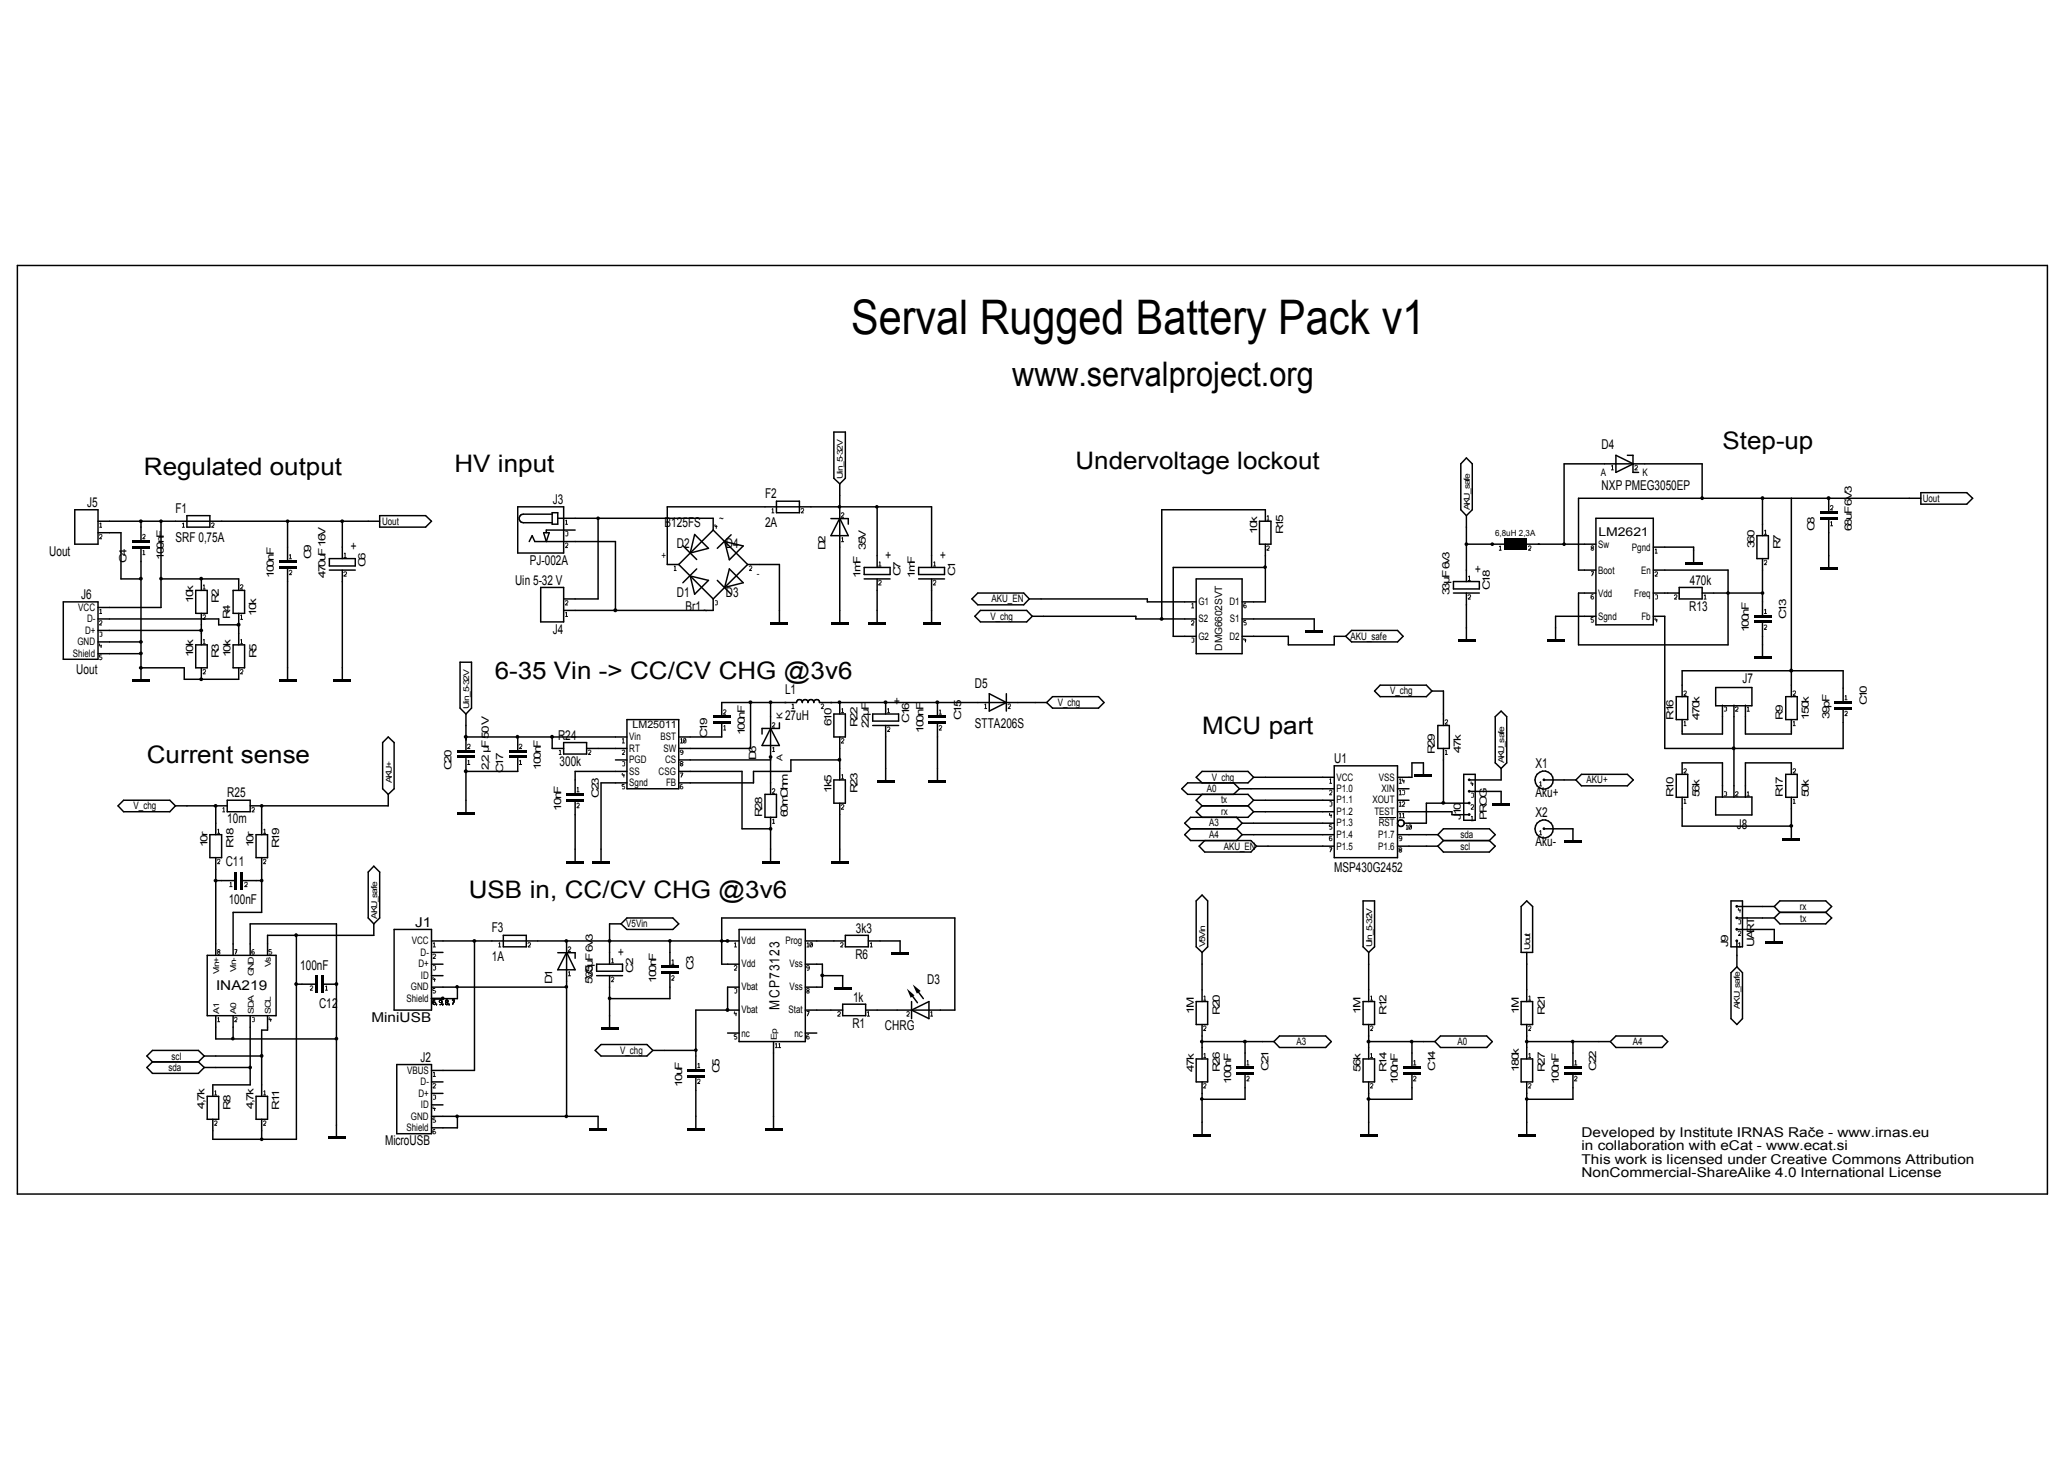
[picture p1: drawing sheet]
<svg xmlns="http://www.w3.org/2000/svg" width="297mm" height="210mm" viewBox="0 0 297 210" stroke-linecap="round" stroke-linejoin="round" font-family="sans-serif">
<g fill="none" stroke="#000" stroke-width=".21">
<path d="M2.5 38.2h292v133.5h-292zM10.8 73.3h3.3v5h-3.3zM14.1 75h40.5M14.1 76.6h3.3v6.7h2.9M20.3 75v2.7M20.3 78.9v18.8M23.2 75v12.4h-9.1M26.9 74.2h3.3v1.6h-3.3zM41.4 75v5.6M49.2 75v5.3M54.6 74.2h6.6l.9 .8-.9 .8h-6.6zM74.5 72.9h6.6v6.6h-6.6z"/>
<path d="M76.1 77.9l.4-.9 .4 .9h11.6v9.9M78.2 76.6h.8l-.4 1.3zM79.4 74h-4.1a.61 .61 0 0 0-.6 .6 .61 .61 0 0 0 .6 .6h4.1M79.4 73.7h.8v1.7h-.8zM80.2 74.5h22.4v1.7M82.7 76.2h-4.1v.4M86 74.5v11.6h-4.9M98.2 78.5l2 2M99.9 76.9l2 2-2.6 .6zM102.6 76.2l-5 5M102.6 76.2l4.9 5M104.2 77.9l2.7 .6-2 2z"/>
<path d="M105.2 76.9l-2 2M111.7 72.1h3.3v1.6h-3.3zM119.5 74.6h2.5v.8M119.9 62.1h1.7v6.7l-.8 .8-.9-.8zM120.8 69.6v19.9M120.8 74.5l1.2 2.5h-2.5zM126.2 72.9v8.7M181.1 75h1.7v3.3h-1.7zM182 75v-1.7h-14.9v15.7M182 78.3v8.3h-3.4M210.9 78.3h5.4M210.9 74.2v9.5"/>
<path d="M210.9 65.9l.9 .8v6.6l-.9 .9-.8-.9v-6.6zM214.6 78.3h.1M219.6 78.3h9.9M221.3 78.3h.1M229.5 74.5h8.3v15.4h-8.3zM232.4 65.5l2.5 1.2-2.5 1.2zM234.1 65.5h.8v2.4h.8M237.8 78.7h5.8v2.1M244.8 71.7v-5h-19.8v11.6M252.7 77h1.6v3.3h-1.6zM253.5 71.7v5.3M257.6 71.7v28.5"/>
<path d="M263 71.7v1.8M263 74.8v6.8M276.3 71.7h-49.3v10.3h2.5M276.3 70.9h6.6l.8 .8-.8 .8h-6.6zM9.1 86.6h5v8.2h-5zM14.1 89h17.4v.9h2.8M14.1 94h6.2M14.1 92.3h6.2M14.1 90.7h14.9M20.3 96.1h6.2v1.6h7.8v-1.6M23.2 83.3h11.1v1.6M28.2 84.9h1.6v3.3h-1.6z"/>
<path d="M28.2 92.8h1.6v3.3h-1.6zM29 83.3v1.6M29 88.2v4.6M29 96.1v1.6M33.5 92.8h1.7v3.3h-1.7zM33.5 84.9h1.7v3.3h-1.7zM34.3 88.2v4.6M41.4 81.8v15.9M47.4 82h3.7M47.4 80.3h3.7v1.1h-3.7zM49.2 82v15.7M66.2 95.2h1.6v6.7l-.8 .8-.8-.8z"/>
<path d="M77.8 84.5h3.3v5h-3.3zM97.6 81.2h-1.6v-8.3h38v8.7M97.6 81.2l5 4.9M99.3 82.8l2.6 .7-2 2zM100.2 81.8l-2 2M102.6 86.1v1.7h-21.5M103.2 83.5l2 2M104.9 81.8l2 2-2.7 .7zM107.5 81.2h4.6v8.3M107.5 81.2l-4.9 4.9M124.3 83.3h3.7M124.3 81.6h3.7v1h-3.7z"/>
<path d="M126.2 83.3v6.2M132.1 83.3h3.7M132.1 81.6h3.7v1h-3.7zM134 83.3v6.2M139.8 86.1l.8-.8h6.6l.8 .8-.8 .9h-6.6zM141 87.8h6.7l.8 .8-.8 .9h-6.7l-.8-.9zM142.3 99.8l2.4 1.2-2.4 1.3zM144.7 99.8v2.5M148 86.1h17v.5h7M148.5 88.6h14.9v.4h8.6M172 83.3h6.6v10.7h-6.6zM178.6 89h10.4v1.7"/>
<path d="M178.6 91.5h6.7v1.3h6.6v-1.3h1.6M182 81.6h-13.3v9.9h3.3M194.4 90.7h6.6l.8 .8-.8 .8h-6.6l-.9-.8zM198.5 98.6h6.6l.9 .8-.9 .8h-6.6l-.8-.8zM206 99.4h1.6v5M209 85.3h3.8M209 83.7h3.8v1h-3.8zM210.9 85.3v6.6M229.5 88.6h-5.8v3.3M237.8 88.6h1.6v19.1h25.7v-5.6M237.8 82h10.7v10.8h-21.5v-7.5h2.5M237.8 85.3h3.7"/>
<path d="M241.5 84.5h3.3v1.6h-3.3zM244.8 85.3h8.7M246.8 98.9h5.2v2.6h-5.2zM253.5 80.3v8.1M253.5 89.7v4.7M17 115.9l.8-.8h6.6l.8 .8-.8 .9h-6.6zM25.2 115.9h7.5M31 115.9v4.2M32.7 115.1h3.3v1.7h-3.3zM37.6 115.9v4.2M55 106.8l.8-.8 .9 .8v6.7l-.9 .8-.8-.8zM55.8 114.3v1.6h-19.8"/>
<path d="M67 102.7v5.2M67 109.1v7.7M67 106h23.2M74.5 109.1v1.9h-7.5M74.5 106v1.9M79.4 106v1.7h1.7M81.1 106.8h3.3v1.7h-3.3zM82.7 115.3v8.5M84.4 107.7h5.8M88.5 109.3h1.7M90.2 103.5h7.4v10h-7.4zM90.2 112.6h-3.8v11.2"/>
<path d="M90.2 111h-7.5v3M97.6 111h9.1v8.2h4.1M97.6 109.3h13.2M103.8 104.1v1.9h-6.2M107.9 101v6.7h-10.3M110 114.3h1.7v3.3h-1.7zM110.8 101v13.3M110.8 117.6v6.2M110.8 104.8l1.3 2.4h-2.5zM112.1 104v.8h-2.5v.8M112.9 101h.1M119.5 101h.1"/>
<path d="M119.9 112.2h1.7v3.3h-1.7zM119.9 102.7h1.7v3.3h-1.7zM120.8 109.3h-7.1v1.7h-5.3v1.6h-10.8M120.8 101v1.7M120.8 106v6.2M120.8 115.5v8.3M125.5 104.4h3.7M125.5 102.7h3.7v1h-3.7zM127.4 101v1.7M127.4 104.4v7.8M134.8 101v1.9M134.8 104.1v8.1"/>
<path d="M150.5 101l.9-.8h6.6l.8 .8-.8 .9h-6.6zM150.5 101h-32.6a.4 .4 0 0 0-.4-.4 .4 .4 0 0 0-.4 .4 .42 .42 0 0 0-.5-.4 .42 .42 0 0 0-.4 .4 .4 .4 0 0 0-.4-.4 .4 .4 0 0 0-.4 .4 .42 .42 0 0 0-.4-.4 .42 .42 0 0 0-.4 .4h-10.8v1.9M171.2 119.2l-.8 .9 .8 .8h8.7l.8 .8M171.2 119.2h6.6M172.9 115.9l-.9 .9 .9 .8M172.9 115.9h6.6M172.9 114.3l-.9 .8 .9 .8M177.4 112.6l.9 .9M177.8 119.2l.8 .9M177.8 117.6l.8 .8M178.3 113.5h13.6M178.3 113.5l-.9 .8"/>
<path d="M178.6 118.4l-.8 .8M178.6 118.4h13.3M179.5 115.9l.8 .9M180.3 116.8h11.6M180.3 116.8l-.8 .8h-8.3l-.8 .8 .8 .8M180.3 115.1h11.6M180.3 115.1l-.8 .8M180.3 111.8l-.8 .8h-8.7l-.8 .9 .8 .8h8.7l.8 .8M180.3 111.8h11.6M180.3 111.8l-.8-.8h-6.6l-.9 .8 .9 .8M191.9 110.2h9.1v13.2h-9.1zM201 116.8h7.8v.4h2.5"/>
<path d="M201 115.1h1.6M201 113.5h1.6M204.7 111.4v-1.7h-1.6v2.1h-2.1M206.8 104.4h1.6v3.3h-1.6zM207.6 107.7v7.8M210.5 111.4h1.7v6.6h-1.7zM211.3 113.8h4.6v1.7M211.3 115.5h-6.2v2.9h-3.1M215.1 103.1l.8-.8 .8 .8v6.6l-.8 .8-.8-.8zM215.9 110.5v1.7h-4.6M222.1 119.2h4.1v1.7M222.1 112.2h4.6"/>
<path d="M226.7 112.2l.8-.8h6.6l.8 .8-.8 .8h-6.6zM241.1 100.2h1.6v3.3h-1.6zM241.1 111.4h1.6v3.3h-1.6zM241.9 111.4v-1.7h5.8v5M241.9 100.2v-3.7h23.2v4.3M241.9 114.7v4.1h15.7M246.8 114.6h5.2v2.6h-5.2zM247.7 101.4v4.2h-5.8v-2.1M249.4 101.4v13.3M251 101.4v4.2h6.6v-2.1M256.8 100.2h1.7v3.3h-1.7zM256.8 111.4h1.7v3.3h-1.7z"/>
<path d="M257.6 111.4v-1.7h-6.6v5M257.6 114.7v5.8M29.8 137.4h9.9v8.7h-9.9zM30.2 120.1h1.7v3.3h-1.7zM31 126.7h2.7M31 123.4v14M35 126.7h2.6M36 137.4v-4.5h12.4v30.6M36.8 120.1h1.7v3.3h-1.7zM37.6 123.4v7.8h-4.1v6.2M42.6 134.5v29.4h-12v-2.9M53.8 132.9v1.6h-15.3v2.9"/>
<path d="M53.8 124.6l.8 .8v6.6l-.8 .9-.8-.9v-6.6zM56.7 133.7h5.4v11.6h-5.4zM62.1 137h1.6M62.1 135.3h44.2M62.1 138.7h1.6M68.2 135.3v18.7h-6.1M72.4 134.5h3.3v1.7h-3.3zM80.2 137h2.5v.8M81.5 135.3v25.3M81.5 137l1.2 2.5h-2.5zM85.8 138.7h3.7v1h-3.7zM89.3 132.9l.9-.9h6.6l.8 .9-.8 .8h-6.6z"/>
<path d="M89.3 132.9h-1.6v5.8M96.4 135.3v3.6M106.3 138.7h-2.5v-6.7h33.5v13.3h-12.8M106.3 133.7h9.5v16.1h-9.5zM115.8 135.3h5.8M115.8 138.7h2.5v3.3h-2.5M121.6 134.5h3.3v1.7h-3.3zM124.9 135.3h4.6v1.7M172 129.6l.9-.9 .8 .9v6.6l-.8 .8-.9-.8zM172.9 137v7.1M173.3 120.9l-.8 .8 .8 .9h6.6l.8-.9M178.6 120.1h13.3"/>
<path d="M178.6 120.1l-.8 .8M180.7 121.7h11.2M196 129.6h1.7v6.6l-.9 .8-.8-.8zM196.8 137v7.1M201 120.1h5.8M201 121.7h5.8M206.8 120.1l.8-.9h6.6l.9 .9-.9 .8M206.8 120.1l.8 .8M207.6 120.9h6.6M207.6 120.9l-.8 .8M214.2 120.9l.9 .8-.9 .9h-6.6l-.8-.9M218.8 130.4l.8-.8 .8 .8v6.6h-1.6z"/>
<path d="M219.6 137v7.1M249 139.9l.8-.8 .8 .8v6.6l-.8 .9-.8-.9zM249 129.6h1.6v6.6h-1.6zM249.8 135.3v3.8M249.8 133.7h5.4v1.6M249.8 130.4h5.4M249.8 132h5.4M255.2 130.4l.8-.8h6.6l.8 .8-.8 .8M255.2 130.4l.8 .8M256 131.2h6.6M256 131.2l-.8 .8M262.6 131.2l.8 .8-.8 .9h-6.6l-.8-.9"/>
<path d="M21.9 152.7l-.8 .8 .8 .9h6.6l.9-.9M21.9 152.7h6.6M28.5 152.7l.9 .8M29.4 153.5h6.6M29.4 151.9h8.2M29.4 151.9l-.9-.8h-6.6l-.8 .8 .8 .8M29.4 151.9l-.9 .8M29.8 157.7h1.7v3.3h-1.7zM31 146.1v3.3h17.4M33.5 146.1v3.3M36 146.1v9.9h-5.4v1.7M36.8 157.7h1.7v3.3h-1.7z"/>
<path d="M38.5 146.1v2.1h-.9v9.5M42.6 141.6h2.7M46.5 141.6h1.9M57.1 153.1h5v10h-5zM62.1 155.6h1.6M62.1 140.3h1.6M62.1 142h19.4M62.1 158.9h1.6M62.1 157.3h1.6M65.8 142v1.6h-3.7M85.8 140.3h3.7M86.4 150.2h6.6l.9 .9-.9 .8h-6.6l-.8-.8z"/>
<path d="M87.7 140.3v7.4M93.9 151.1h6.2M96.4 140.1v3.5h-8.7M100.1 155v7.2M104.6 148.6h1.7M106.3 145.3h-6.2v8.5M106.3 142h-1.7v3.3M111.3 149.8v12.4M115.8 145.3h5.4M115.8 148.6h1.7M118.3 140.3h2.9v1.7M121.2 144.4h3.3v1.7h-3.3z"/>
<path d="M130.9 142.9l1.1 1.3M131.1 144.1v2.4M131.1 145.3l2.5-1.2v2.4zM131.8 142.3l1 1.3M172 144.1h1.7v3.3h-1.7zM172 152.3h1.7v3.3h-1.7zM172.9 147.4v4.9M172.9 155.6v7.5M172.9 149.8h10.3M179.1 149.8v3.5M179.1 154.6v3.5h-6.2M184 149h6.7l.8 .8-.8 .9h-6.7l-.8-.9z"/>
<path d="M196 144.1h1.7v3.3h-1.7zM196 152.3h1.7v3.3h-1.7zM196.8 147.4v4.9M196.8 155.6v7.5M196.8 149.8h9.6M203.1 149.8v3.5M203.1 154.6v3.5h-6.3M207.2 149h6.6l.8 .8-.8 .9h-6.6l-.8-.9zM218.8 144.1h1.6v3.3h-1.6zM218.8 152.3h1.6v3.3h-1.6zM219.6 147.4v4.9M219.6 155.6v7.5"/>
<path d="M219.6 149.8h12M226.2 149.8v3.5M226.2 154.6v3.5h-6.6M232.4 149h6.7l.8 .8-.8 .9h-6.7l-.8-.9zM37.6 161v2.9M62.1 160.6h23.9v1.6M65.8 160.6v1.6h-3.7"/>
<circle cx="201.5" cy="118.4" r=".48"/>
<circle cx="222.1" cy="112.2" r="1.31"/>
<circle cx="222.1" cy="119.2" r="1.31"/>
</g>
<g fill="none" stroke="#000" stroke-width=".42">
<path d="M19 78.7h2.5M261.8 73.7h2.4M19 97.9h2.5M40.1 97.9h2.5M40.1 80.8h2.5M48 97.9h2.5M110.8 89.7h2.5M119.5 89.7h2.5M124.9 89.7h2.5M132.8 89.7h2.5M187.7 90.9h2.5M242.4 81h2.4"/>
<path d="M252.3 94.6h2.5M252.3 89.5h2.5M65.8 117h2.4M65.8 108.1h2.4M65.8 108.9h2.4M73.2 108.1h2.5M73.2 108.9h2.5M81.5 115.1h2.4M81.5 114.3h2.4M102.6 103.9h2.5M126.2 112.4h2.4M133.6 112.4h2.5"/>
<path d="M133.6 103.9h2.5M203.5 111.6h2.5M263.9 101.9h2.4M263.9 101h2.4M34.8 125.4v2.5M81.5 124h2.4M85.2 124h2.5M95.1 139.9h2.5M95.1 139.1h2.5M109.6 124h2.5M119.5 124h2.5M128.2 137.2h2.5"/>
<path d="M253.9 135.6h2.5M256.4 120.7h2.5M45.5 140.3v2.5M86.4 148h2.5M98.8 154h2.5M177.8 154.4h2.5M177.8 153.5h2.5M201.8 154.4h2.5M201.8 153.5h2.5M225 154.4h2.5M225 153.5h2.5M84.8 162.4h2.5"/>
<path d="M98.8 162.4h2.5M110 162.4h2.5M171.6 163.3h2.5M195.6 163.3h2.5M218.4 163.3h2.5"/>
</g>
<g fill="#000">
<path d="M130.4 142.2l1.1 1-.5 .3zM131.3 141.6l1.1 .9-.5 .4z"/>
<path d="M216.3 77.5h3.3v1.6h-3.3z" fill-rule="evenodd"/>
<circle cx="20.3" cy="75" r=".28"/>
<circle cx="23.2" cy="75" r=".26"/>
<circle cx="41.4" cy="75" r=".26"/>
<circle cx="49.2" cy="75" r=".28"/>
<circle cx="86" cy="74.5" r=".26"/>
<circle cx="120.7" cy="72.9" r=".26"/>
<circle cx="126.1" cy="72.9" r=".26"/>
<circle cx="210.9" cy="78.3" r=".26"/>
<circle cx="214.6" cy="78.3" r=".26"/>
<circle cx="225" cy="78.3" r=".26"/>
<circle cx="244.8" cy="71.6" r=".28"/>
<circle cx="253.5" cy="71.6" r=".28"/>
<circle cx="263" cy="71.6" r=".29"/>
<circle cx="20.3" cy="83.2" r=".28"/>
<circle cx="20.3" cy="94" r=".28"/>
<circle cx="20.3" cy="92.3" r=".28"/>
<circle cx="20.3" cy="96.1" r=".28"/>
<circle cx="23.2" cy="83.2" r=".26"/>
<circle cx="28.9" cy="90.7" r=".28"/>
<circle cx="28.9" cy="83.2" r=".28"/>
<circle cx="28.9" cy="97.7" r=".28"/>
<circle cx="34.3" cy="89.9" r=".29"/>
<circle cx="88.5" cy="87.8" r=".29"/>
<circle cx="167.1" cy="89" r=".28"/>
<circle cx="181.9" cy="81.6" r=".26"/>
<circle cx="248.5" cy="85.3" r=".26"/>
<circle cx="253.5" cy="85.3" r=".26"/>
<circle cx="257.6" cy="96.5" r=".29"/>
<circle cx="31" cy="115.9" r=".28"/>
<circle cx="37.6" cy="115.9" r=".26"/>
<circle cx="67" cy="106" r=".29"/>
<circle cx="67" cy="110.9" r=".29"/>
<circle cx="74.4" cy="106" r=".28"/>
<circle cx="79.4" cy="106" r=".29"/>
<circle cx="107.9" cy="101" r=".28"/>
<circle cx="110.8" cy="101" r=".26"/>
<circle cx="110.8" cy="108.9" r=".26"/>
<circle cx="110.8" cy="119.2" r=".26"/>
<circle cx="120.7" cy="109.3" r=".28"/>
<circle cx="120.7" cy="101" r=".26"/>
<circle cx="127.4" cy="101" r=".28"/>
<circle cx="134.8" cy="101" r=".28"/>
<circle cx="207.6" cy="115.5" r=".28"/>
<circle cx="211.3" cy="113.8" r=".2"/>
<circle cx="211.3" cy="112.2" r=".2"/>
<circle cx="211.3" cy="117.2" r=".2"/>
<circle cx="211.3" cy="115.5" r=".2"/>
<circle cx="222.1" cy="112.2" r=".2"/>
<circle cx="222.1" cy="119.2" r=".2"/>
<circle cx="249.3" cy="107.6" r=".28"/>
<circle cx="257.6" cy="118.8" r=".28"/>
<circle cx="31" cy="126.7" r=".28"/>
<circle cx="37.6" cy="126.7" r=".26"/>
<circle cx="42.6" cy="134.5" r=".28"/>
<circle cx="68.2" cy="135.3" r=".28"/>
<circle cx="81.4" cy="135.3" r=".26"/>
<circle cx="87.7" cy="135.3" r=".26"/>
<circle cx="96.4" cy="135.3" r=".26"/>
<circle cx="103.8" cy="135.3" r=".26"/>
<circle cx="104.6" cy="135.3" r=".28"/>
<circle cx="249.8" cy="132" r=".2"/>
<circle cx="249.8" cy="130.4" r=".2"/>
<circle cx="249.8" cy="135.3" r=".2"/>
<circle cx="249.8" cy="133.7" r=".2"/>
<circle cx="33.5" cy="149.4" r=".26"/>
<circle cx="36" cy="153.5" r=".26"/>
<circle cx="37.6" cy="151.9" r=".28"/>
<circle cx="42.6" cy="141.5" r=".28"/>
<circle cx="48.4" cy="141.5" r=".28"/>
<circle cx="48.4" cy="149.4" r=".26"/>
<circle cx="63.7" cy="143.6" r=".26"/>
<circle cx="65.7" cy="141.9" r=".26"/>
<circle cx="81.4" cy="141.9" r=".26"/>
<circle cx="87.7" cy="143.6" r=".26"/>
<circle cx="100.1" cy="151" r=".26"/>
<circle cx="104.6" cy="145.3" r=".29"/>
<circle cx="118.3" cy="140.3" r=".28"/>
<circle cx="172.8" cy="158.1" r=".26"/>
<circle cx="172.8" cy="149.8" r=".26"/>
<circle cx="179.1" cy="149.8" r=".28"/>
<circle cx="196.8" cy="158.1" r=".28"/>
<circle cx="196.8" cy="149.8" r=".28"/>
<circle cx="203" cy="149.8" r=".26"/>
<circle cx="219.6" cy="149.8" r=".26"/>
<circle cx="219.6" cy="158.1" r=".26"/>
<circle cx="226.2" cy="149.8" r=".26"/>
<circle cx="37.6" cy="163.9" r=".26"/>
<circle cx="65.7" cy="160.6" r=".26"/>
<circle cx="81.4" cy="160.6" r=".26"/>
</g>
<g fill="none" stroke="#000" stroke-width=".14">
<path d="M14.3 75.8h.4M14.3 77v-.1h.3v.3l-.3 .3h.4M14.3 75.4l.2-.2v.6M20.5 77l.1-.1h.2v.3l-.3 .3h.4M20.5 79.8h.4M20.6 79.3l.1-.2v.7M26.2 75.8h.4M26.2 75.4l.2-.2v.6M30.4 75.4l.1-.2h.3v.3l-.4 .3h.4M41.6 79.9l.2-.2v.7M49.5 79.7l.1-.2v.7M81.3 78.3l.1-.2 .2 .1v.2l-.3 .4h.4"/>
<path d="M81.3 75.4h.4M81.3 76.5h.3v.3M81.3 75l.2-.2v.6M81.6 76.8h.1M81.6 76.8v.2l-.1 .1-.2-.1M102.8 75.4v.3h.4M103 75.5v.6M111 73.8h.4M111 73.3l.1-.2v.7M115.2 73.3l.1-.2 .2 .1v.3l-.3 .3h.4M121 73.9l.1-.2 .3 .2-.4 .5h.4M121 77.9h.4"/>
<path d="M121.1 77.4l.1-.1v.6M182.2 78.7v-.2h.3v.3l-.3 .3h.4M182.2 74.8h.4M182.2 74.3l.2-.2v.7M215.6 79.1h.4M215.6 78.7l.2-.2v.6M219.8 78.7l.1-.2h.3v.3l-.4 .3h.4M228.9 78.5l-.1 .2 .4 .2-.1 .2h-.3v-.2l.4-.2-.1-.2zM231.7 67.6h.4M231.8 67.1l.1-.2v.7M235.1 67.1l.2-.2 .2 .1v.2l-.4 .4h.4M238 79.6h.4"/>
<path d="M238.1 79.1l.1-.2v.7M253.7 76.9h.4M253.8 76.4l.1-.2v.7M263.2 72.9l.2-.2h.2v.3l-.4 .3h.4M263.2 75.6h.4M263.3 75.2l.1-.2v.6M14.3 89.4v-.1h.3v.3l-.3 .3h.4M14.3 88.2h.4M14.3 87.8l.2-.2v.6M14.3 92.6v.3h.4M14.3 91h.3v.2M14.5 92.7v.5"/>
<path d="M14.6 91.2h.1M14.6 91.2v.3h-.3M14.6 94.2h-.3v.3h.2l.2 .1-.2 .3-.2-.1M29.2 96.5l.1-.2h.2v.3l-.3 .3h.4M29.2 88.6l.1-.2 .2 .1v.3l-.3 .3h.4M29.2 92.6h.4M29.2 84.7h.4M29.2 84.3l.2-.2v.6M29.2 92.1l.2-.2v.7M34.6 96.5l.1-.2h.2v.3l-.3 .3h.3M34.6 92.6h.3M34.6 84.3l.1-.2h.2v.3l-.3 .3h.3"/>
<path d="M34.6 89.1h.3M34.6 88.6l.1-.2v.7M34.6 92.1l.1-.2v.7M41.6 82.2l.1-.2 .2 .1v.3l-.3 .3h.4M41.6 80.4h.4M49.4 82.4l.2-.2 .2 .1v.3l-.4 .3h.4M49.4 80.2h.4M81.3 86.5l.1-.1h.2v.3l-.3 .3h.4M81.3 88.7h.4M81.3 88.2l.2-.2v.7M96.9 82.1h.4M97 81.6l.1-.2v.7"/>
<path d="M102.8 86.4h.3v.3M103.1 86.7h.1M103.1 86.7v.3h-.3M107.8 81.6l.1-.2 .2 .1v.2l-.3 .4h.3M126.3 83.6l.2-.1h.2l.1 .2-.5 .4h.5M126.3 81.4h.5M126.4 80.9l.2-.1v.6M134.2 83.6l.1-.1h.3v.3l-.4 .3h.4M134.2 81.4h.4M134.3 80.9l.1-.1v.6M171.3 87.4h.4M171.3 89.4l.2-.1h.2v.3l-.4 .3h.4"/>
<path d="M171.4 91.8h.3v.3M171.4 86.9l.2-.1v.6M171.6 92.1h.1M171.7 92.1v.3h-.3M178.9 91.8v.3h.4M179.1 91.9v.5M179.2 86.8h-.2l-.1 .1v.5h.1h.2l.1-.2-.2-.1h-.2v.1M179.2 89.3h-.3v.2h.2l.2 .2-.2 .2h-.2M211.1 85.7l.2-.2 .2 .1v.3l-.4 .3h.4M211.1 83.5h.4M211.2 83l.1-.2v.7M228.8 82.2h.4l-.3 .7"/>
<path d="M229 82.6h.2M229.2 88.8h-.4v.3l.4 .1v.2l-.1 .1-.3-.1M229.2 85.5h-.2l-.2 .2 .1 .4h.3v-.1l-.1-.2-.3 .2M238 82.4l.1-.2 .3 .1v.3l-.4 .3h.4M238.1 85.6h.3v.3M238.1 88.8l-.1 .4h.4M238.3 89v.5M238.3 85.9h.1M238.4 85.9v.2h-.3M240.8 85.7l.1-.1h.3v.3l-.4 .3h.4M242.2 99.5l.1-.1h.2v.3l-.3 .3h.3M245 86.2h.4"/>
<path d="M245.1 85.7l.2-.2v.7M253.7 90l.2-.1h.2v.3l-.4 .3h.4M253.7 88.2h.4M253.7 80.8l.1-.2h.3v.3l-.4 .3h.4M253.8 87.8l.1-.2v.6M257.9 99.5l.1-.1h.2v.3l-.3 .3h.4M31.3 119.9h.3M31.3 119.4l.1-.2v.7M32 116.8h.4M32 116.3l.2-.2v.7M36.2 116.3l.1-.2 .3 .1v.3l-.4 .3h.4M37.9 119.9h.3"/>
<path d="M37.9 119.4l.2-.2v.7M67.2 107.2l.2-.2 .2 .1v.3l-.4 .3h.4M67.2 110h.4M67.3 109.5l.1-.2v.7M74.7 107.2v-.1h.3l.1 .2-.4 .4h.4M74.7 110h.4M74.7 109.5l.2-.2v.7M80.4 108.5h.4M80.4 108l.2-.1v.6M83 115.7l.1-.2 .2 .1v.2l-.3 .4h.3M83 113.9h.3M83 113.4l.1-.2v.7"/>
<path d="M84.6 108l.1-.1h.2v.3l-.3 .3h.4M89.5 108l.1-.1h.2v.3l-.3 .3h.4M89.5 106.9h.4M89.5 109.6h.3v.2M89.5 111.2v.3h.4M89.5 106.4l.1-.2v.7M89.7 111.4v.4M89.8 109.8h.1M89.8 109.8v.3h-.3M89.8 112.8h-.3v.3h.2l.2 .2-.2 .2-.2-.1M97.8 106.9h.4M97.8 109.6l.1-.1 .3 .1v.1l-.4 .3 .1 .2h.2l.1-.2-.4-.3z"/>
<path d="M97.8 111.2h.4l-.3 .6M97.9 106.4l.1-.2v.7M98 111.5h.1M98.1 112.8h-.1l-.2 .2 .1 .4h.2l.1-.1-.1-.2-.3 .2M98.2 108.1l-.2 .2-.2-.3 .2-.1 .2 .1v.4l-.1 .1h-.2M98.6 106.3v.5h-.3M98.6 106.3l-.1-.1-.2 .1v.5M98.6 106.3l-.3 .5M104 102.2l.2-.1h.2v.3l-.4 .3h.4M104 105h.4M104.1 104.5l.1-.2v.7M111.1 104.1l.1-.2 .2 .1v.2l-.3 .4h.3"/>
<path d="M111.1 113.6l.1-.2 .2 .1v.3l-.3 .3h.3M111.1 108.1h.3M111.1 118.4h.3M111.1 107.6l.2-.1v.6M111.1 118l.2-.2v.6M113.9 101.9h.3M113.9 101.4l.2-.2v.7M118.1 101.4l.1-.2 .2 .1v.3l-.3 .3h.4M121 115.9l.1-.2 .2 .1 .1 .1-.4 .5h.4M121 106.4l.1-.2 .3 .2-.4 .5h.4M121 112h.4M121 102.5h.4"/>
<path d="M121.1 102l.1-.1v.6M121.1 111.5l.1-.1v.6M127.6 102.5h.4M127.6 104.7l.1-.2 .3 .1v.3l-.4 .3h.4M127.7 102l.1-.1v.6M135.1 102.7h.3M135.1 104.5l.1-.2 .2 .1v.3l-.3 .3h.3M135.1 102.2l.1-.1v.6M141.6 101.9h.4M141.6 101.4l.2-.2v.7M145 101.4l.1-.2 .2 .1v.3l-.3 .3h.4M191.2 113.8l.1-.2 .2 .1v.3l-.3 .3h.4"/>
<path d="M191.2 112.7h.4M191.2 115.4l.3-.1 .1 .2-.1 .1M191.2 116.9v.4h.4M191.2 112.2l.2-.2v.7M191.5 117.1v.5M191.5 115.6h.1M191.5 118.6h-.3v.3h.3l.1 .2-.1 .2-.3-.1M191.5 115.6l.1 .2-.1 .2-.3-.1M198.3 117.6h2.4M201.2 116h.4M201.2 117.6h.4M201.2 114.3h.4"/>
<path d="M201.2 112.7h.4M201.3 112.2l.1-.2v.7M201.3 113.8l.1-.2v.7M201.3 115.5l.1-.2v.7M201.3 117.1l.1-.2v.7M201.7 115.5l.1-.2 .2 .1v.2l-.3 .4h.3M201.7 117.6h.3M201.7 113.7l.2-.1 .1 .2v.2M201.7 112v.3h.3M201.7 117.1l.2-.2v.7M201.9 112.2v.5M202 114h.1"/>
<path d="M202 114v.2l-.1 .1-.2-.1M202.2 119.3h.4M202.2 118.8l.2-.2v.7M203 118.7v.5h-.3M203 118.7h-.3v.5M203 118.7l-.3 .5M207.8 103.7l.2-.2 .2 .1v.2l-.4 .4h.4M207.8 108.5h.4M207.9 108l.1-.1v.6M211.6 115.9l.1-.2 .2 .1v.3l-.3 .3h.3M211.6 118h.3M211.6 112.4v.4h.3"/>
<path d="M211.6 114.1h.3v.3M211.6 117.5l.1-.1v.6M211.8 112.6v.5M211.9 114.4h.1M211.9 114.4v.3h-.3M221.4 113.1h.4M221.4 112.6l.2-.2v.7M221.4 119.6l.2-.2v.7M242.2 110.7l.1-.1h.2v.3l-.3 .3h.3M242.2 104.4h.3M242.2 115.5h.3M242.2 103.9l.1-.2v.7"/>
<path d="M242.2 115l.1-.1v.6M248 113.9h.3v.1v.2M248 101.7h.3v.1v.2M248.2 114.2h.1M248.2 102h.1M248.3 114.2v.1v.1h-.3M248.3 102v.1v.2h-.3M249.6 114l.1-.1h.2l.1 .2-.4 .4h.4M249.6 101.8l.1-.1h.2l.1 .2-.4 .4h.4M251.2 114.5h.5M251.2 102.3h.5M251.3 101.8l.1-.1v.6"/>
<path d="M251.3 114l.1-.1v.6M257.9 110.7l.1-.1h.2v.3l-.3 .3h.4M257.9 104.4h.4M257.9 115.5h.4M257.9 103.9l.1-.2v.7M257.9 115l.1-.1v.6M265.3 102.5l.2-.2h.2v.3l-.4 .3h.4M265.3 100.6h.4M265.4 100.2l.1-.2v.6M31.3 123.8l.1-.2h.2v.3l-.3 .3h.3M31.3 136.6v.2l.3 .2v.3h-.3v-.3l.3-.3v-.1zM33 127.5h.4"/>
<path d="M33.1 127.1l.1-.2v.6M33.7 136.6h.4l-.3 .7M33.9 136.9h.2M35.2 127.1l.1-.2h.2v.3l-.3 .3h.4M36.6 136.6h-.3l-.1 .2 .1 .4v.1l.3-.1v-.3h-.3l-.1 .1M37.9 123.8l.1-.2h.2v.3l-.3 .3h.3M39.1 136.6h-.4v.3h.2l.2 .1-.2 .3-.2-.1M62.3 136.2h.4M62.3 137.4v-.1h.3l.1 .1-.4 .5h.4M62.3 135.7l.2-.1v.6M62.3 138.9h.3l.1 .1-.1 .2M62.5 139.2h.1"/>
<path d="M62.6 139.2l.1 .2-.2 .2-.2-.1M71.7 136.2h.4M71.7 135.7l.2-.1v.6M75.9 135.7l.2-.1h.2v.3l-.4 .3h.4M81.7 136.3l.2-.1 .2 .1-.4 .5h.4M81.8 139.9l.1-.2v.7M87.9 138.5h.4M87.9 138l.2-.1v.6M96.6 138.7h.4M96.6 138.2l.2-.2v.7M105.6 136.2h.4M105.6 139l.1-.1h.2v.3l-.3 .4h.4"/>
<path d="M105.6 135.7l.2-.1v.6M116 136.2h.4M116.1 135.7l.1-.1v.6M116.4 139.1l-.1 .2-.2-.1v-.3h.2l.1 .1v.5l-.3 .1M116.8 135.6v.6h-.3M116.8 135.6h-.3v.6M116.8 135.6l-.3 .6M120.9 135.7v-.1h.3v.3l-.3 .3h.4M125.1 136.2h.4M125.2 135.7l.1-.1v.6M191.2 121.9h.4l-.3 .7M191.3 122.2h.2"/>
<path d="M191.5 120.3h-.2l-.1 .1v.5h.3l.1-.2-.1-.2-.3 .1v.1M201.2 122l.1-.1 .3 .1v.2l-.4 .2 .1 .2h.2l.1-.2-.4-.2zM201.6 120.5l-.2 .2-.2-.3 .2-.1 .2 .1v.5h-.3M221.4 120.1h.4M250 134.1v-.1h.3v.3l-.3 .3h.4M250 136.2h.4M250 130.6v.3h.4M250 132.3h.3v.3M250 135.7l.2-.1v.6M250.3 130.8v.5M250.3 132.6h.1M250.3 132.6v.3h-.3"/>
<path d="M30.8 157.5h.4M30.9 157l.1-.1v.6M31.3 147h.3M31.3 146.5l.1-.2v.7M33.7 146.5l.1-.1h.3v.3l-.4 .3h.4M36.3 146.4h.3v.3M36.5 146.7h.1M36.6 146.7v.2h-.3M37.9 157.5h.3M37.9 157l.2-.1v.6M38.8 146.3l-.1 .4h.4M38.9 146.5v.5"/>
<path d="M44.6 141.9l.1-.1h.2v.3l-.3 .3h.4M46.8 142.4h.3M46.8 141.9l.2-.1v.6M62.3 156l.1-.1 .3 .1-.4 .5h.4M62.3 154.8h.4M62.3 157.5h.3l.1 .2-.1 .1M62.3 159.2v.2h.4M62.3 154.3l.2-.1v.6M62.3 140.5v.4h.4M62.5 140.7v.5M62.5 159.3v.5M62.5 157.8h.1"/>
<path d="M62.6 142.2h-.3v.3h.3l.1 .2-.2 .2-.2-.1M62.6 143.8l-.3 .1v.4l.1 .2 .3-.2-.2-.2-.2 .1v.1M62.6 157.8l.1 .1-.1 .2h-.3M62.8 144.4l-.1 .2M63.6 144.1l-.2 .1h-.2v-.3l.2-.1 .2 .2-.1 .4-.3 .1M63.7 144.4l-.1 .2M64.2 143.8h.2l.1 .3-.4 .3 .1 .1h.2l.1-.2-.4-.2zM64.6 144.4l-.1 .2M65 143.8h.4l-.3 .7M65.1 144.2h.2M81.7 140.4h.4M87.9 140.7l.1-.2 .2 .1v.3l-.3 .3h.4"/>
<path d="M96.6 140.5l.2-.2 .1 .1v.3l-.3 .3h.4M100.3 155.4l.1-.2 .2 .1v.3l-.3 .3h.4M100.3 153.6h.4M100.4 153.1l.1-.2v.7M105.6 142.3l.3-.1 .1 .1-.1 .2M105.6 145.5v.3h.4M105.9 145.6v.6M105.9 142.5h.1M105.9 148.8h-.3v.3h.3v.3h-.3M105.9 142.5l.1 .2-.1 .2-.3-.1M111.5 150.7h.4M111.5 150.2l.2-.1v.6"/>
<path d="M111.9 150.7h.4M112 150.2l.1-.1v.6M116 145.5h.4l-.3 .7M116.1 142.2l-.1 .2 .4 .2-.1 .3h-.2l-.1-.2 .4-.3-.1-.2zM116.2 145.8h.2M116.4 148.8l-.4 .1 .1 .5h.3v-.3h-.3l-.1 .1M120.5 145.6l.1-.1 .2 .1v.2l-.3 .4h.4M124.7 146.2h.4M124.7 145.6l.2-.1v.7M130.4 145.6l.1-.1 .2 .1v.2l-.3 .4h.4M133.8 146.2h.4M133.8 145.6l.2-.1v.7"/>
<path d="M173.1 156l.1-.1h.2v.2l-.3 .4h.4M173.1 152.1h.4M173.1 147.7l.1-.1h.2v.3l-.3 .3h.4M173.1 143.9h.4M173.1 143.4l.2-.2v.7M173.1 151.7l.2-.2v.6M179.3 155l.1-.2 .2 .1v.2l-.3 .4h.4M179.3 153.2h.4M179.3 152.7l.2-.2v.7M197.1 156l.1-.1h.2v.2l-.3 .4h.4M197.1 152.1h.4M197.1 147.7l.1-.1h.2v.3l-.3 .3h.4"/>
<path d="M197.1 143.9h.4M197.1 143.4l.2-.2v.7M197.1 151.7l.2-.2v.6M203.3 155l.1-.2 .3 .2-.4 .5h.4M203.3 153.2h.4M203.3 152.7l.2-.2v.7M219.8 156l.2-.1h.2v.2l-.4 .4h.4M219.8 147.7l.2-.1h.2v.3l-.4 .3h.4M219.8 152.1h.4M219.8 143.9h.4M219.9 143.4l.1-.2v.7M219.9 151.7l.1-.2v.6"/>
<path d="M226.4 155l.2-.2 .2 .2-.4 .5h.4M226.4 153.2h.4M226.5 152.7l.1-.2v.7M30.8 161.4l.2-.2 .2 .1v.2l-.4 .4h.4M37.9 161.4l.1-.2 .2 .1v.2l-.3 .4h.3M62.6 160.8h-.3v.3h.2l.2 .2a.27 .27 0 0 1-.4 .1M62.6 162.5h-.3v.1v.4h.3l.1-.1-.2-.2-.2 .2"/>
</g>
<g fill="none" stroke="#000" stroke-width=".38">
<path d="M19 77.9h2.5M261.8 74.6h2.4M40.1 81.6h2.5M209.7 92.1h2.5M222.5 92.1h2.5M252.3 88.6h2.5M261.8 81.8h2.4M102.6 103.1h2.5M133.6 103.1h2.5M214.6 115.7h2.5M33.9 125.4v2.5M225 121.1h2.5"/>
<path d="M46.3 140.3v2.5M98.8 154.8h2.5M119.9 142.2h2.5M47.2 163.7h2.5"/>
</g>
<text font-size="6.9" x="122.4" y="48.1">Serval Rugged Battery Pack v1</text>
<text font-size="4.9" x="145.6" y="55.5">www.servalproject.org</text>
<g font-size="3.5">
<text x="247.7" y="64.6">Step-up</text>
<text x="20.7" y="68.4">Regulated output</text>
<text x="65.4" y="67.9">HV input</text>
<text x="154.7" y="67.5">Undervoltage lockout</text>
<text x="71.2" y="97.7">6-35 Vin -&gt; CC/CV CHG @3v6</text>
<text x="172.9" y="105.6">MCU part</text>
<text x="21.1" y="109.7">Current sense</text>
<text x="67.4" y="129.2">USB in, CC/CV CHG @3v6</text>
</g>
<text font-size="2" x="112.1" y="145.3" transform="rotate(-90 112.1 145.3)">MCP73123</text>
<g font-size="1.9">
<text x="230.3" y="64.6">D4</text>
<text x="110" y="71.7">F2</text>
<text x="230.3" y="70.4">NXP PMEG3050EP</text>
<text x="12.5" y="72.9">J5</text>
<text x="25.2" y="77.9">SRF 0,75A</text>
<text x="25.2" y="73.7">F1</text>
<text x="79.5" y="72.5">J3</text>
<text x="95.6" y="75.9">B125FS</text>
<text x="110" y="75.8">2A</text>
<text x="7.1" y="79.9">Uout</text>
<text x="76.2" y="81.2">PJ-002A</text>
<text x="97.4" y="78.8">D2</text>
<text x="104.4" y="78.8">D4</text>
<text x="11.7" y="86.1">J6</text>
<text x="74.1" y="84.2">Uin 5-32 V</text>
<text x="97.4" y="85.8">D1</text>
<text x="98.6" y="87.9">Br1</text>
<text x="104.4" y="85.8">D3</text>
<text x="243" y="87.9">R13</text>
<text x="243" y="84.2">470k</text>
<text x="79.5" y="91.2">J4</text>
<text x="11" y="96.9">Uout</text>
<text x="112.9" y="99.8">L1</text>
<text x="140.2" y="99">D5</text>
<text x="250.6" y="98.2">J7</text>
<text x="80.3" y="106.4">R24</text>
<text x="112.9" y="103.5">27uH</text>
<text x="140.2" y="104.8">STTA206S</text>
<text x="80.5" y="110.2">300k</text>
<text x="191.9" y="109.8">U1</text>
<text x="220.9" y="110.5">X1</text>
<text x="32.7" y="118.4">10m</text>
<text x="32.7" y="114.7">R25</text>
<text x="220.9" y="117.6">X2</text>
<text x="220.9" y="114.7">Aku+</text>
<text x="249.8" y="119.2">J8</text>
<text x="32.5" y="124.6">C11</text>
<text x="191.9" y="125.4">MSP430G2452</text>
<text x="220.9" y="121.7">Aku-</text>
<text x="32.9" y="130">100nF</text>
<text x="59.7" y="133.3">J1</text>
<text x="70.7" y="134.1">F3</text>
<text x="123" y="137.9">R6</text>
<text x="123.1" y="134.2">3k3</text>
<text x="31.1" y="142.5">INA219</text>
<text x="43.2" y="139.6">100nF</text>
<text x="70.7" y="138.3">1A</text>
<text x="133.4" y="141.6">D3</text>
<text x="45.9" y="144.9">C12</text>
<text x="53.4" y="146.9">MiniUSB</text>
<text x="122.6" y="147.8">R1</text>
<text x="122.7" y="144.1">1k</text>
<text x="127.3" y="148.2">CHRG</text>
<text x="60.5" y="152.8">J2</text>
<text x="55.4" y="164.7">MicroUSB</text>
<text x="227.5" y="167.4">This work is licensed under Creative Commons Attribution</text>
<text x="227.5" y="163.5">Developed by Institute IRNAS Rače - www.irnas.eu</text>
<text x="227.5" y="165.4">in collaboration with eCat - www.ecat.si</text>
<text x="227.5" y="169.3">NonCommercial-ShareAlike 4.0 International License</text>
</g>
<text font-size="1.7" x="229.9" y="77">LM2621</text>
<g font-size="1.5">
<text x="230.2" y="68.5">A</text>
<text x="236.2" y="68.5">K</text>
<text x="54.9" y="75.5">Uout</text>
<text x="103.5" y="75.1">~</text>
<text x="276.5" y="72.2">Uout</text>
<text x="95.2" y="80.4">+</text>
<text x="108.9" y="82.9">-</text>
<text x="229.8" y="78.8">Sw</text>
<text x="229.8" y="82.5">Boot</text>
<text x="234.7" y="79.2">Pgnd</text>
<text x="236" y="82.5">En</text>
<text x="11.3" y="87.9">VCC</text>
<text x="12.5" y="89.5">D-</text>
<text x="101.1" y="88.3">~</text>
<text x="142.4" y="89.1">V_chg</text>
<text x="142.6" y="86.7">AKU_EN</text>
<text x="172.4" y="89.5">S2</text>
<text x="172.4" y="87">G1</text>
<text x="176.8" y="87">D1</text>
<text x="176.9" y="89.5">S1</text>
<text x="229.8" y="85.8">Vdd</text>
<text x="229.8" y="89.1">Sgnd</text>
<text x="235.1" y="85.8">Freq</text>
<text x="236.1" y="89.1">Fb</text>
<text x="10.5" y="94.5">Shield</text>
<text x="11.1" y="92.8">GND</text>
<text x="12.2" y="91.2">D+</text>
<text x="172.4" y="92">G2</text>
<text x="176.8" y="92">D2</text>
<text x="194.2" y="92">AKU_safe</text>
<text x="152.1" y="101.5">V_chg</text>
<text x="199.9" y="99.9">V_chg</text>
<text x="90.5" y="106.5">Vin</text>
<text x="91" y="104.8">LM25011</text>
<text x="95" y="106.5">BST</text>
<text x="90.5" y="113.1">Sgnd</text>
<text x="90.5" y="111.5">SS</text>
<text x="90.5" y="109.8">PGD</text>
<text x="90.5" y="108.1">RT</text>
<text x="94.7" y="111.5">CSG</text>
<text x="95.4" y="108.1">SW</text>
<text x="95.7" y="109.8">CS</text>
<text x="95.8" y="113.1">FB</text>
<text x="173.6" y="113.9">A0</text>
<text x="174.3" y="112.3">V_chg</text>
<text x="192.2" y="113.9">P1.0</text>
<text x="192.2" y="112.3">VCC</text>
<text x="198.3" y="112.3">VSS</text>
<text x="198.7" y="113.9">XIN</text>
<text x="228.2" y="112.7">AKU+</text>
<text x="19.2" y="116.4">V_chg</text>
<text x="173.9" y="118.9">A3</text>
<text x="175.6" y="117.2">rx</text>
<text x="175.6" y="115.6">tx</text>
<text x="192.2" y="118.9">P1.3</text>
<text x="192.2" y="117.2">P1.2</text>
<text x="192.2" y="115.6">P1.1</text>
<text x="197.4" y="115.6">XOUT</text>
<text x="197.7" y="117.2">TEST</text>
<text x="198.3" y="118.9">RST</text>
<text x="173.9" y="120.6">A4</text>
<text x="176" y="122.2">AKU_EN</text>
<text x="192.2" y="120.6">P1.4</text>
<text x="192.2" y="122.2">P1.5</text>
<text x="198.2" y="122.2">P1.6</text>
<text x="198.2" y="120.6">P1.7</text>
<text x="210" y="120.6">sda</text>
<text x="210" y="122.2">scl</text>
<text x="258.8" y="130.9">rx</text>
<text x="59.2" y="135.8">VCC</text>
<text x="60.5" y="137.5">D-</text>
<text x="90.1" y="133.4">V5Vin</text>
<text x="106.6" y="135.8">Vdd</text>
<text x="113" y="135.8">Prog</text>
<text x="258.9" y="132.5">tx</text>
<text x="59.1" y="142.5">GND</text>
<text x="60.2" y="139.1">D+</text>
<text x="60.5" y="140.8">ID</text>
<text x="106.6" y="142.5">Vbat</text>
<text x="106.6" y="139.1">Vdd</text>
<text x="113.5" y="139.1">Vss</text>
<text x="113.5" y="142.5">Vss</text>
<text x="58.5" y="144.1">Shield</text>
<text x="106.6" y="149.1">nc</text>
<text x="106.6" y="145.8">Vbat</text>
<text x="113.4" y="145.8">Stat</text>
<text x="114.2" y="149.1">nc</text>
<text x="24.2" y="154.1">sda</text>
<text x="24.7" y="152.4">scl</text>
<text x="58.5" y="154.5">VBUS</text>
<text x="89.2" y="151.6">V_chg</text>
<text x="186.5" y="150.3">A3</text>
<text x="209.6" y="150.3">A0</text>
<text x="234.8" y="150.3">A4</text>
<text x="59.1" y="161.1">GND</text>
<text x="60.2" y="157.8">D+</text>
<text x="60.5" y="156.1">D-</text>
<text x="60.5" y="159.4">ID</text>
<text x="58.5" y="162.7">Shield</text>
</g>
<g font-size="1.4">
<text x="180.8" y="76.8" transform="rotate(-90 180.8 76.8)">10k</text>
<text x="184.5" y="76.9" transform="rotate(-90 184.5 76.9)">R15</text>
<text x="261" y="76.4" transform="rotate(-90 261 76.4)">C8</text>
<text x="266.3" y="76.4" transform="rotate(-90 266.3 76.4)">68uF 6V3</text>
<text x="18.2" y="81" transform="rotate(-90 18.2 81)">C4</text>
<text x="23.6" y="80.6" transform="rotate(-90 23.6 80.6)">100nF</text>
<text x="39.4" y="83.1" transform="rotate(-90 39.4 83.1)">100nF</text>
<text x="44.7" y="80.4" transform="rotate(-90 44.7 80.4)">C9</text>
<text x="46.8" y="83.1" transform="rotate(-90 46.8 83.1)">470uF 16V</text>
<text x="51.4" y="79.2" transform="rotate(-90 51.4 79.2)">+</text>
<text x="52.6" y="81.6" transform="rotate(-90 52.6 81.6)">C6</text>
<text x="118.7" y="79.1" transform="rotate(-90 118.7 79.1)">D2</text>
<text x="123.7" y="83.1" transform="rotate(-90 123.7 83.1)">1mF</text>
<text x="124.5" y="79.1" transform="rotate(-90 124.5 79.1)">35V</text>
<text x="128.3" y="80.4" transform="rotate(-90 128.3 80.4)">+</text>
<text x="129.5" y="82.8" transform="rotate(-90 129.5 82.8)">C7</text>
<text x="131.6" y="83.1" transform="rotate(-90 131.6 83.1)">1mF</text>
<text x="136.1" y="80.4" transform="rotate(-90 136.1 80.4)">+</text>
<text x="137.4" y="82.8" transform="rotate(-90 137.4 82.8)">C1</text>
<text x="213.1" y="82.5" transform="rotate(-90 213.1 82.5)">+</text>
<text x="252.4" y="78.9" transform="rotate(-90 252.4 78.9)">360</text>
<text x="256.1" y="79" transform="rotate(-90 256.1 79)">R7</text>
<text x="27.8" y="86.7" transform="rotate(-90 27.8 86.7)">10k</text>
<text x="31.5" y="86.8" transform="rotate(-90 31.5 86.8)">R2</text>
<text x="33.1" y="89" transform="rotate(-90 33.1 89)">R4</text>
<text x="36.8" y="88.6" transform="rotate(-90 36.8 88.6)">10k</text>
<text x="208.5" y="85.6" transform="rotate(-90 208.5 85.6)">33µF 6v3</text>
<text x="214.3" y="84.9" transform="rotate(-90 214.3 84.9)">C18</text>
<text x="256.9" y="89.1" transform="rotate(-90 256.9 89.1)">C13</text>
<text x="27.8" y="94.6" transform="rotate(-90 27.8 94.6)">10k</text>
<text x="31.5" y="94.7" transform="rotate(-90 31.5 94.7)">R3</text>
<text x="33.1" y="94.6" transform="rotate(-90 33.1 94.6)">10k</text>
<text x="36.9" y="94.7" transform="rotate(-90 36.9 94.7)">R5</text>
<text x="175.8" y="93.6" transform="rotate(-90 175.8 93.6)">DMG6602SVT</text>
<text x="251.5" y="91" transform="rotate(-90 251.5 91)">100nF</text>
<text x="129.5" y="101.5" transform="rotate(-90 129.5 101.5)">+</text>
<text x="268.5" y="101.5" transform="rotate(-90 268.5 101.5)">C10</text>
<text x="101.7" y="106.2" transform="rotate(-90 101.7 106.2)">C19</text>
<text x="107.1" y="105.8" transform="rotate(-90 107.1 105.8)">100nF</text>
<text x="119.6" y="104.5" transform="rotate(-90 119.6 104.5)">610</text>
<text x="123.3" y="104.6" transform="rotate(-90 123.3 104.6)">R22</text>
<text x="125" y="104.6" transform="rotate(-90 125 104.6)">22µF</text>
<text x="130.8" y="104" transform="rotate(-90 130.8 104)">C16</text>
<text x="132.8" y="105.4" transform="rotate(-90 132.8 105.4)">100nF</text>
<text x="138.2" y="103.5" transform="rotate(-90 138.2 103.5)">C15</text>
<text x="240.7" y="103.5" transform="rotate(-90 240.7 103.5)">R16</text>
<text x="244.4" y="103.5" transform="rotate(-90 244.4 103.5)">470k</text>
<text x="256.4" y="103.5" transform="rotate(-90 256.4 103.5)">R9</text>
<text x="260.1" y="103.5" transform="rotate(-90 260.1 103.5)">150k</text>
<text x="263.1" y="103.4" transform="rotate(-90 263.1 103.4)">39pF</text>
<text x="64.9" y="110.7" transform="rotate(-90 64.9 110.7)">C20</text>
<text x="70.3" y="110.7" transform="rotate(-90 70.3 110.7)">2,2 µF 50 V</text>
<text x="72.4" y="111.2" transform="rotate(-90 72.4 111.2)">C17</text>
<text x="77.8" y="110.7" transform="rotate(-90 77.8 110.7)">100nF</text>
<text x="108.8" y="109.3" transform="rotate(-90 108.8 109.3)">D6</text>
<text x="206.4" y="108.5" transform="rotate(-90 206.4 108.5)">R29</text>
<text x="210.1" y="108.2" transform="rotate(-90 210.1 108.2)">47k</text>
<text x="80.7" y="116.6" transform="rotate(-90 80.7 116.6)">10nF</text>
<text x="86.1" y="114.7" transform="rotate(-90 86.1 114.7)">C23</text>
<text x="109.6" y="117.6" transform="rotate(-90 109.6 117.6)">R28</text>
<text x="113.3" y="117.6" transform="rotate(-90 113.3 117.6)">60mOhm</text>
<text x="119.6" y="114" transform="rotate(-90 119.6 114)">1k5</text>
<text x="123.3" y="114.1" transform="rotate(-90 123.3 114.1)">R23</text>
<text x="210.1" y="118" transform="rotate(-90 210.1 118)">J10</text>
<text x="213.8" y="118" transform="rotate(-90 213.8 118)">PROG</text>
<text x="240.7" y="114.7" transform="rotate(-90 240.7 114.7)">R10</text>
<text x="244.4" y="114.7" transform="rotate(-90 244.4 114.7)">56k</text>
<text x="256.4" y="114.7" transform="rotate(-90 256.4 114.7)">R17</text>
<text x="260.1" y="114.7" transform="rotate(-90 260.1 114.7)">50k</text>
<text x="29.8" y="121.9" transform="rotate(-90 29.8 121.9)">10r</text>
<text x="33.6" y="122" transform="rotate(-90 33.6 122)">R18</text>
<text x="36.5" y="121.9" transform="rotate(-90 36.5 121.9)">10r</text>
<text x="40.2" y="122" transform="rotate(-90 40.2 122)">R19</text>
<text x="89.8" y="137.5" transform="rotate(-90 89.8 137.5)">+</text>
<text x="248.5" y="136.2" transform="rotate(-90 248.5 136.2)">J9</text>
<text x="252.3" y="136.2" transform="rotate(-90 252.3 136.2)">UART</text>
<text x="79.4" y="141.6" transform="rotate(-90 79.4 141.6)">D1</text>
<text x="85.2" y="141.6" transform="rotate(-90 85.2 141.6)">5V5</text>
<text x="85.3" y="140.6" transform="rotate(-90 85.3 140.6)">33µF 6v3</text>
<text x="91.1" y="139.9" transform="rotate(-90 91.1 139.9)">C2</text>
<text x="94.4" y="141.4" transform="rotate(-90 94.4 141.4)">100nF</text>
<text x="99.7" y="139.5" transform="rotate(-90 99.7 139.5)">C3</text>
<text x="171.7" y="145.8" transform="rotate(-90 171.7 145.8)">1M</text>
<text x="175.4" y="145.9" transform="rotate(-90 175.4 145.9)">R20</text>
<text x="195.7" y="145.8" transform="rotate(-90 195.7 145.8)">1M</text>
<text x="199.4" y="145.9" transform="rotate(-90 199.4 145.9)">R12</text>
<text x="218.4" y="145.8" transform="rotate(-90 218.4 145.8)">1M</text>
<text x="222.2" y="145.9" transform="rotate(-90 222.2 145.9)">R21</text>
<text x="103.5" y="154.4" transform="rotate(-90 103.5 154.4)">C5</text>
<text x="171.7" y="154.1" transform="rotate(-90 171.7 154.1)">47k</text>
<text x="175.4" y="154.2" transform="rotate(-90 175.4 154.2)">R26</text>
<text x="177.1" y="155.9" transform="rotate(-90 177.1 155.9)">100nF</text>
<text x="182.5" y="154" transform="rotate(-90 182.5 154)">C21</text>
<text x="195.7" y="154.1" transform="rotate(-90 195.7 154.1)">56k</text>
<text x="199.4" y="154.2" transform="rotate(-90 199.4 154.2)">R14</text>
<text x="201" y="155.9" transform="rotate(-90 201 155.9)">100nF</text>
<text x="206.4" y="154" transform="rotate(-90 206.4 154)">C14</text>
<text x="218.4" y="154.1" transform="rotate(-90 218.4 154.1)">180k</text>
<text x="222.2" y="154.2" transform="rotate(-90 222.2 154.2)">R27</text>
<text x="224.2" y="155.9" transform="rotate(-90 224.2 155.9)">100nF</text>
<text x="229.6" y="154" transform="rotate(-90 229.6 154)">C22</text>
<text x="29.4" y="159.5" transform="rotate(-90 29.4 159.5)">4,7k</text>
<text x="33.1" y="159.6" transform="rotate(-90 33.1 159.6)">R8</text>
<text x="36.5" y="159.5" transform="rotate(-90 36.5 159.5)">4,7k</text>
<text x="40.2" y="159.6" transform="rotate(-90 40.2 159.6)">R11</text>
<text x="98.1" y="156.3" transform="rotate(-90 98.1 156.3)">10uF</text>
</g>
<g font-size="1.2">
<text x="121.2" y="68.9" transform="rotate(-90 121.2 68.9)">Uin_5-32V</text>
<text x="211.4" y="73.4" transform="rotate(-90 211.4 73.4)">AKU_safe</text>
<text x="215" y="77">6,8uH 2,3A</text>
<text x="67.5" y="101.9" transform="rotate(-90 67.5 101.9)">Uin_5-32V</text>
<text x="112.6" y="103.4" transform="rotate(-90 112.6 103.4)">K</text>
<text x="56.3" y="112.6" transform="rotate(-90 56.3 112.6)">AKU+</text>
<text x="112.6" y="109.4" transform="rotate(-90 112.6 109.4)">A</text>
<text x="216.3" y="109.8" transform="rotate(-90 216.3 109.8)">AKU_safe</text>
<text x="54.3" y="132.1" transform="rotate(-90 54.3 132.1)">AKU_safe</text>
<text x="173.3" y="136.3" transform="rotate(-90 173.3 136.3)">V5Vin</text>
<text x="197.3" y="136.3" transform="rotate(-90 197.3 136.3)">Uin_5-32V</text>
<text x="220.1" y="136.7" transform="rotate(-90 220.1 136.7)">Uout</text>
<text x="31.5" y="140.1" transform="rotate(-90 31.5 140.1)">Vin+</text>
<text x="34" y="139.8" transform="rotate(-90 34 139.8)">Vin-</text>
<text x="36.5" y="140.4" transform="rotate(-90 36.5 140.4)">GND</text>
<text x="38.9" y="139.1" transform="rotate(-90 38.9 139.1)">Vs</text>
<text x="31.5" y="145.8" transform="rotate(-90 31.5 145.8)">A1</text>
<text x="34" y="145.8" transform="rotate(-90 34 145.8)">A0</text>
<text x="36.5" y="145.8" transform="rotate(-90 36.5 145.8)">SDA</text>
<text x="38.9" y="145.8" transform="rotate(-90 38.9 145.8)">SCL</text>
<text x="111.7" y="149.5" transform="rotate(-90 111.7 149.5)">Ep</text>
<text x="250.3" y="145.1" transform="rotate(-90 250.3 145.1)">AKU_safe</text>
</g>
</svg>
